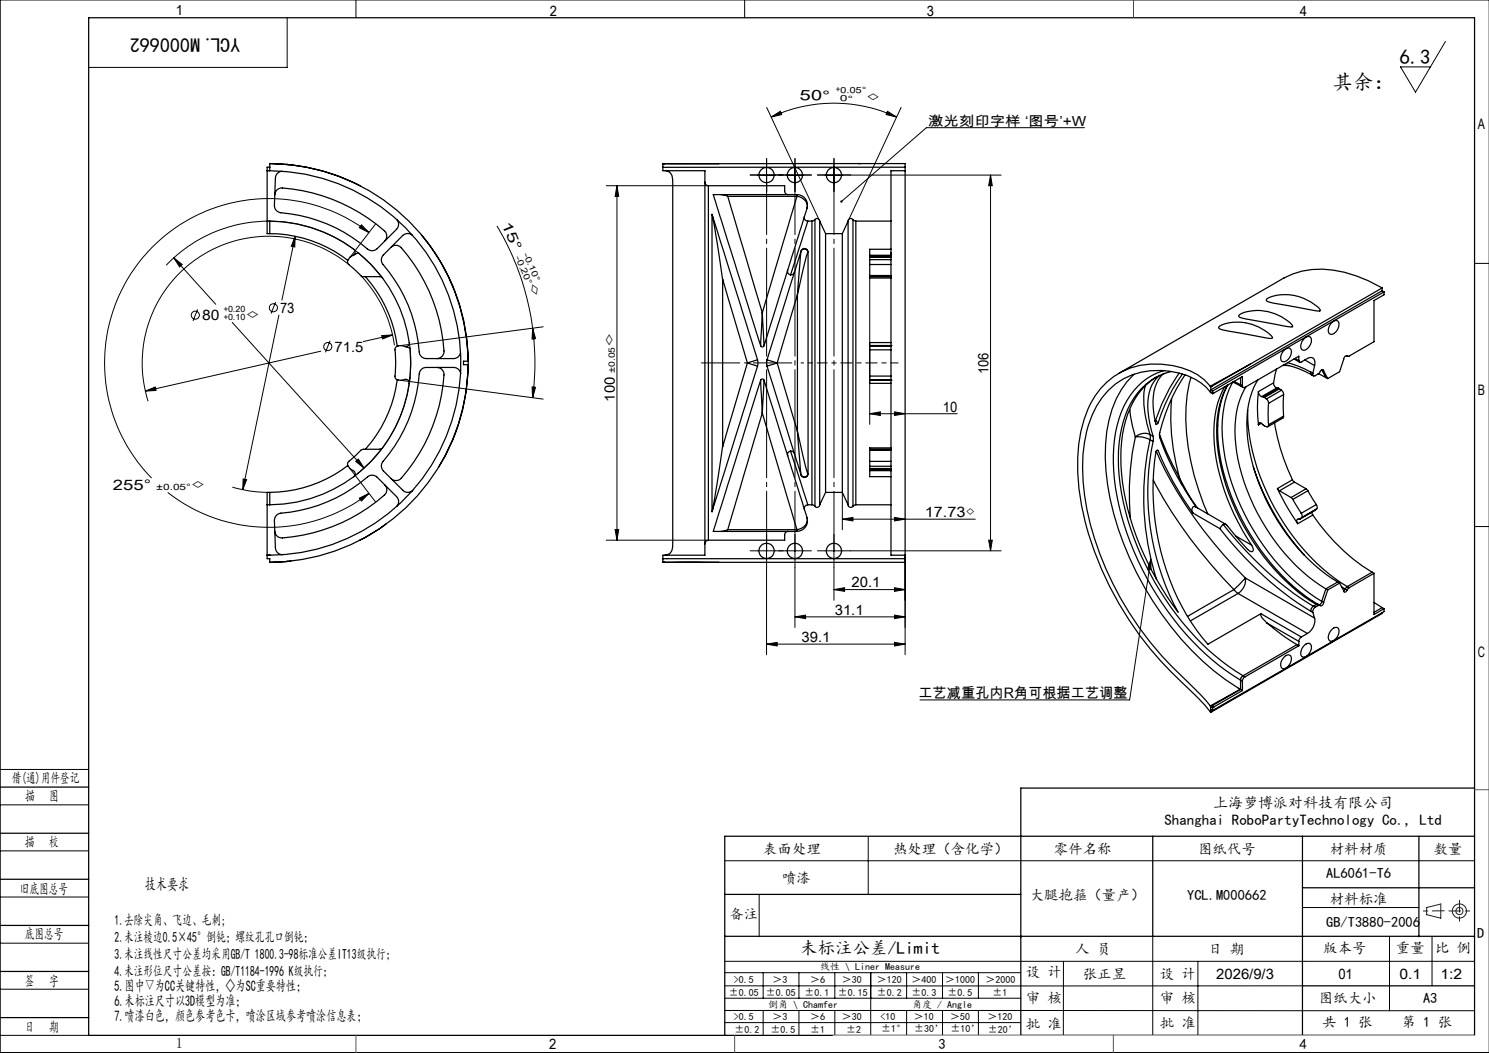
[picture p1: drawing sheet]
<svg xmlns="http://www.w3.org/2000/svg" width="420mm" height="297mm" viewBox="0 0 420 297" stroke-linecap="round" stroke-linejoin="round" font-family="sans-serif">
<g fill="none" stroke="#000" stroke-width=".28">
<path d="M100.4 0v5M210 0v5M420 0h-419.9v297h419.9M81 5v14h-56M407.7 11.7l-8.4 14.3-4.3-7.1h8.5M216.3 30.3l14.9 32.1M217.5 33l2.6-1.6 .4 .9zM217.5 33a41.9 41.9 0 0 1 35.4 0M250.3 31.4l2.6 1.6-3-.7zM254.2 30.3l-15 32.1M305.9 36h-44.6l-24 20.8M171 52.4h28.8"/>
<path d="M174 52.4l.5 3h-1zM174 52.4v100M213.7 49.4h5M216.2 46.9v5M221.7 49.4h5M224.2 46.9v5M232.7 49.4h5M235.2 46.9v5M239.9 49.4h42.5M279.4 49.4l.5 3h-1zM279.4 49.4v106M46.9 74.8a40 40 0 0 1 61 3.6"/>
<path d="M49 72.7l2.4 1.9-.7 .7zM49 72.7l11.9 13.1M83.3 66.6l-.2 3.1-.9-.2zM83.3 66.6l-3.8 18.1M98.4 74.6a35.8 35.8 0 0 0-42.7-1.8 35.8 35.8 0 0 0-13.9 40.4M101.7 77.7a35.6 35.6 0 0 1 9.6 19.7M102 63.4l2.1 2.2-2.7-1.4zM104.1 65.6a46.4 46.4 0 0 0-62.9 6.1 46.4 46.4 0 0 0 1.6 63.1M105.9 63.2l-7.2 9.4M140.2 63.7a75.4 75.4 0 0 1 10 28.9M245.3 78v41.7M415.9 74.3h4.1"/>
<path d="M55.7 87.3l-1.3 3.2M65.5 90.9l37.2 41.1M77.8 85.2l-1.4 3.2M78.7 88.9l-10.2 49.2M90.5 99.1l-49.5 11.2M93.1 96.1l-1.3 3.3M107.7 94.6l3-.1-2.8 1.1zM110.7 94.5l-8.2 1.8M115.4 96.6a39.8 39.8 0 0 1-15 37.3M150.2 92.6l.9 2.9-1 .1zM150.2 92.6a75.8 75.8 0 0 1 0 19.6M153.2 92.2l-40.1 5.3"/>
<path d="M41 110.3l2.8-1.2 .2 1zM113.1 107.3l40.1 5.3M150.1 109.1l1 .2-.9 2.9zM245.3 116.7l3-.5v1zM245.3 116.7h24.7M252.3 116.2l3 .5-3 .5zM47.3 138.9a46.3 46.3 0 0 0 56.8 .3M65.5 137.4l5.3 1.1 5.3 .4M68.6 135.1l1 .2-1.1 2.8zM98.7 132.1l7.2 9.4M100.3 130.1l.8-.6 1.6 2.5zM237.6 138.9v10.5"/>
<path d="M101.4 140.5l2.7-1.3-2.1 2.1zM171 152.4h28.8M173.5 149.4h1l-.5 3zM213.7 155.4h5M216.2 152.9v5M221.7 155.4h5M224.2 152.9v5M232.7 155.4h5M235.2 152.9v5M237.6 146.4l3-.5v1zM237.6 146.4h37.5M239.9 155.4h42.5"/>
<path d="M252.3 145.9l3 .5-3 .5zM255.3 156.6v28.1M278.9 152.4h1l-.5 3zM324.6 157.7l-6 39.7h-59.1M324.6 157.7l.1 3-1-.2zM415.9 148.5h4.1M216.2 160v24.7M224.2 174l3-.5v1zM224.2 160v17M224.2 174h31.1M235.2 166.3l3-.5v1zM235.2 160v9.3"/>
<path d="M235.2 166.3h20.1M252.3 165.8l3 .5-3 .5zM252.3 173.5l3 .5-3 .5zM216.2 181.7l3-.5v1zM216.2 181.7h39.1M252.3 181.2l3 .5-3 .5zM0 217h25M0 227h25M0 240h25M244.9 236v16.3M0 253h25M204.4 242.8h211.5"/>
<path d="M214.1 252.4v11.8M367.4 256h32.8M0 266h25M0 279h25M204.4 271.1h211.5M204.4 278.1h163M204.4 274.4h83.5M215.3 274.4v7.1M225.4 274.4v7.1M235.5 274.4v7.1M245.6 274.4v17.6M255.7 274.4v7.1"/>
<path d="M265.9 274.4v7.1M276 274.4v7.1M300 271.1l-.1 21M325.2 264.1v27.9M337.9 271.1v20.9M391.9 264.1v21M403.9 264.1v14M0 292h25M204.4 285l211.5 .1M204.4 288.4h83.5M204.5 281.5h83.5M215.3 285v7"/>
<path d="M225.4 285v7M235.5 285v7M255.7 285v7M265.9 285v7M276 285v7M287.9 292h128"/>
<circle cx="55.1" cy="88.9" r="1.14"/>
<circle cx="77.1" cy="86.8" r="1.14"/>
<circle cx="92.5" cy="97.7" r="1.13"/>
</g>
<g fill="none" stroke="#191924" stroke-width=".28">
<path d="M402.4 256l4-1v4l-4-1z"/>
<circle cx="411.7" cy="257" r="1"/>
<circle cx="411.7" cy="257" r="2"/>
</g>
<path d="M239.2 102.4h6.1" fill="none" stroke="#000" stroke-width=".28" stroke-dasharray="30.5 1.3 1.3 1.3" stroke-dashoffset="29.3"/>
<path d="M225.9 102.4h5.3" fill="none" stroke="#000" stroke-width=".28" stroke-dasharray="30.5 1.3 1.3 1.3" stroke-dashoffset="29.7"/>
<path d="M197.8 102.4h25.5" fill="none" stroke="#000" stroke-width=".28" stroke-dasharray="30.5 1.3 1.3 1.3" stroke-dashoffset="19.6"/>
<g fill="none" stroke="#000" stroke-width=".28" stroke-dasharray="30.5 1.3 1.3 1.3">
<path d="M213.7 49.4h-2.1M216.2 46.9v-2.2M216.2 51.9v2.1M218.7 49.4h2.2M221.7 49.4h-2.1M224.2 46.9v-2.2M224.2 51.9v2.1M226.7 49.4h2.2M232.7 49.4h-2.1M235.2 46.9v-2.2M235.2 51.9v2.1M237.7 49.4h2.2"/>
<path d="M231.2 102.4h1.7M239.2 102.4h-1.6M213.7 155.4h-2.1M216.2 152.9v-2.2M216.2 157.9v2.1M218.7 155.4h2.2M221.7 155.4h-2.1M224.2 152.9v-2.2M224.2 157.9v2.1M226.7 155.4h2.2M232.7 155.4h-2.1M235.2 152.9v-2.2"/>
<path d="M235.2 157.9v2.1M237.7 155.4h2.2"/>
</g>
<path d="M237.6 102.4h-4.7" fill="none" stroke="#000" stroke-width=".28" stroke-dasharray="30.5 1.3 1.3 1.3" stroke-dashoffset="30"/>
<path d="M245.3 102.4h8" fill="none" stroke="#000" stroke-width=".28" stroke-dasharray="30.5 1.3 1.3 1.3" stroke-dashoffset="28.4"/>
<path d="M216.2 49.4v106M224.2 49.4v106M235.2 49.4v106" fill="none" stroke="#000" stroke-width=".28" stroke-dasharray="30.5 1.3 1.3 1.3" stroke-dashoffset="13.7"/>
<g fill="none" stroke="#000" stroke-width=".35">
<path d="M25 5h390.9v287h-390.9zM75.4 48.2h.7M76.1 48.2v-2.1a56.2 56.2 0 0 1 55.9 55.8M76.1 48.2a54.2 54.2 0 0 1 53.9 54.5 54.2 54.2 0 0 1-54.6 53.9M76.1 47.2h-.7v18.7h.7M76.4 46.1l5.2 .4M77.5 55a1.99 1.99 0 0 1 2.2-2 48.2 48.2 0 0 1 29.2 12.7l.2 1.2-.6 1.1M79.6 48.3a2.06 2.06 0 0 0-1.9 1.9l-.3 7.8a2.06 2.06 0 0 0 1.8 2 42.9 42.9 0 0 1 24.8 10.4l1.1 .3 1-.3 5.8-5.7a2.01 2.01 0 0 0 .1-2.7M81 46.4h-.1a55.9 55.9 0 0 1 20.6 5.9l.1 .1M187 46.1v2.1h11.8v3.2M187 46.1h.1M187 46.1l.5 .1"/>
<path d="M187.1 46.1l.4 .1M187.1 46.1l15.6 .1M187.5 46.2h15.2M188 48.2a2.01 2.01 0 0 1 1.7 2.3l.1 101.2a6.1 6.1 0 0 1-.7 4.3l-.5 .3-1 .3M198.8 51.4a.97 .97 0 0 0 1 1M198.8 51.4v102M199.8 52.4h21.5v1.5a1.02 1.02 0 0 0 1 1M199.8 52.4v100M202.7 46.2l52.6-.1v2.1M203.4 54.9l1.9 .5M205.3 55.4l9.7 32.9M205.3 55.4h19.5"/>
<path d="M224.8 54.9a2.99 2.99 0 0 1 2.8 3.9M224.8 54.9h-23.6l13.4 42.6M224.8 55.4a2.89 2.89 0 0 1 2.8 3.4M224.8 55.4l-9.8 32.9M224.8 54.9v.5M227.6 58.8l-.7 2.3M242 46.1h.8M255.3 48.2v108.4M255.3 47.2h-68.3M255.3 48.2h-4v14.2M75.4 62.4h.7M76.1 62.4a39 39 0 0 1 24 8.3v.7l-.4 .6"/>
<path d="M76.1 65.9a36.2 36.2 0 0 1 22 7.5M76.1 62.4v3.5M98.7 72.6l2.3-1.3 3.5 3.2 3.4 3.9-.7-.4h-5.1l-2.8-2.7a1.58 1.58 0 0 1-1.2-1.9zM103 78a36.4 36.4 0 0 1 9 19.6M107.9 78.4a37.9 37.9 0 0 1 7.5 18.7l-.5 .6h-.7M110.3 69.8a1.97 1.97 0 0 1 2.9 .1 49.3 49.3 0 0 1 12 29.5l-.5 1.1-.7 .5-.7 .1M116.3 66.3a2.08 2.08 0 0 0-2.7 .1l-5.4 5.5a1.96 1.96 0 0 0-.1 2.7 43.9 43.9 0 0 1 10.3 25.4l.5 .6 1 .5h8.1l1.1-.4 .5-.5 .3-.7M118.9 66.2a55.2 55.2 0 0 1 13.1 35.7M200.9 60.7l2.9 18M203.8 78.7v47.3M203.8 78.7l7 23.7M222.2 76.2l-6.7 21.3"/>
<path d="M222.2 76.2v.8l.8 .5M224.1 76.8l-.3 .5-.8 .2M224.1 76.8l-7.7 24.7M226 70.9l-1.1 12.2M226.1 70.6a1.04 1.04 0 0 1 1-.3 1.04 1.04 0 0 1 .8 .8M226.9 61.1a.98 .98 0 0 0 1 1.3M226.9 61.1l-4.7 15.1M227.9 62.4l-4.9 15.1M227.9 62.4h1.1M227.9 71.1l-1 3.2-2 8.8M227.9 71.1v62.6M227.9 71.1a1.01 1.01 0 0 0-.8-1 1.01 1.01 0 0 0-1.1 .7l-1.9 6"/>
<path d="M229 62.4v80M229.9 61.9a.74 .74 0 0 1 .8-.2 .74 .74 0 0 1 .5 .7M229.9 61.9l-.9 .5M229.9 61.9v80.9M231.2 62.4v80M231.2 62.4l1.7 3.5M232.9 65.9v73M232.9 65.9h4.7M237.6 65.9v73M239.2 62.4v80M239.2 62.4l-1.6 3.5M240.6 61.9l.8 .5"/>
<path d="M240.6 61.9a.76 .76 0 0 0-.8-.2 .76 .76 0 0 0-.6 .7M240.6 61.9v80.9M241.4 62.4v80M241.4 62.4h9.9M245.3 73.2v1.4M245.3 74.6v3.1M245.3 72.3v.3M245.3 77.7v.3M245.3 78v.4h6M245.3 78h6M245.3 73.2h6M245.3 74.6h6"/>
<path d="M245.3 72v.3M245.3 72.6v.6M245.3 72.6h6M245.3 77.7h6M245.3 72.3h6M251.3 78.4v18.2M251.3 62.4v7.9M251.3 73.2v1.4M251.3 74.6v3.1M251.3 72.3v.3M251.3 70.3h-6v1.7M251.3 70.3v1.7h-6"/>
<path d="M251.3 77.7v.3M251.3 78v.4M251.3 71.3v1M251.3 72.6v.6M362.1 78.5a22.4 22.4 0 0 1 17.1-1.7l3.4 1 3.3 1.4 4 2M362.2 78.4l-46.6 26.9M111.6 98l.5-.4 1.2-.1 2.3 .7 .3 4.2-.5 5.7a.96 .96 0 0 0-1.2-1.1l-.8 .3-1.1-.1a.97 .97 0 0 1-.9-1.1 34.1 34.1 0 0 0 0-7.6zM214.6 97.5a.5 .5 0 0 0 .4 .4 .5 .5 0 0 0 .5-.4M215 88.3l-.4 9.2M215 88.3l.5 9.2M224.9 83.1v38.5M224.9 83.1l-5.7 19.3"/>
<path d="M245.3 97.6v1.1M245.3 98.7v7.4M245.3 97.5h.1M245.3 97.5h6M245.3 97.5v.1M245.3 97.6h6M245.3 98.7h6M251.3 97.6v1.1M251.3 98.7v7.4M251.3 97.5h.1M251.3 96.6h-6v.9M251.3 96.6v.9"/>
<path d="M251.3 97.5v.1M343.9 92.1a12.5 12.5 0 0 1 15 3l-.1 .3-.6 .1-9.8-1.8a11.6 11.6 0 0 1-4.5-1.1l-.2-.2zM349.4 89a9.9 9.9 0 0 1 8.3-1.1 11.6 11.6 0 0 1 6.9 4.1l-.3 .2-1.9-.2-10.9-2a2.74 2.74 0 0 1-2.1-.8zM357.3 84.3a12.7 12.7 0 0 1 15.1 3l-.2 .4-1.3-.1-10.4-1.9a5.8 5.8 0 0 1-3.3-.9zM361.9 99.1l.4-.4a1.1 1.1 0 0 1 1.6-.4 1.1 1.1 0 0 1 .3 1.6 2.1 2.1 0 0 1-2.7 1.9l-.2-.3a2.64 2.64 0 0 1 .6-2.4zM368 95.4a1.11 1.11 0 0 1 1.5-.4 1.11 1.11 0 0 1 .4 1.6l-.9 1.5a1.11 1.11 0 0 1-1.4 .7 1.11 1.11 0 0 1-.7-1.5l.4-1zM375.4 91.3a1.33 1.33 0 0 1 2.1-.5 2.69 2.69 0 0 1-2.3 3.5 1.69 1.69 0 0 1-.1-2.5zM389.9 81.2l-37.2 21.5M389.9 82l-48.4 28 .6 .3M389.9 81.2v.8M389.9 82l.5 .3M390.4 82.3v.8l-2.8 1.7v11.6l-7.1 4h-.5"/>
<path d="M390.4 82.3l-48.3 28M112 107.1a36.3 36.3 0 0 1-9 19.6M115.4 108.1a36.1 36.1 0 0 1-7.8 18.5l-.5 .1M123.3 103.6a1.99 1.99 0 0 1 1.9 2.2 47.9 47.9 0 0 1-12.6 29.6l-1.2 .1-1.1-.5M129.9 105.4a1.94 1.94 0 0 0-1.9-1.8h-7.8a1.99 1.99 0 0 0-1.9 1.9 44 44 0 0 1-10.6 25.3l-.1 1.1 .6 1 5.4 5.4a1.96 1.96 0 0 0 2.8 0M132 102.9a54.6 54.6 0 0 1-4.2 20.9l-2.4 5.1-1.7 2.9M132 101.9h-1.3v1h1.3a56.2 56.2 0 0 1-55.9 55.7v-1h-.7v-18.7h.7M132 101.9v1M210.8 102.4l-7 23.6M210.8 102.4l2.9 .9M213.7 101.5l-12.9-41.1v84l12.9-41.1M213.7 101.5l.1 1-.1 .8"/>
<path d="M213.7 101.5l-2.9 .9M214.6 107.2a.5 .5 0 0 1 .4-.3 .5 .5 0 0 1 .5 .3M214.6 107.2l-13.4 42.7h21.1M214.6 107.2l.4 9.3M215 116.5l-9.7 32.9M215 116.5l9.8 32.9M215.5 107.2l6.7 21.3M215.5 107.2l-.5 9.3M216.4 101.5l-.2 .8 .2 1M216.4 103.3l7.7 24.6M216.4 101.5l2.8 .9M219.2 102.4l-2.8 .9"/>
<path d="M219.2 102.4l5.7 19.2M245.3 106.1v1.1M245.3 107.3h.1M245.3 107.3v.8h6M245.3 107.3h6M245.3 107.2v.1M245.3 106.1h6M245.3 107.2h6M251.3 108.1v18.2M251.3 106.1v1.1M251.3 107.3h.1M251.3 107.3v.8"/>
<path d="M251.3 107.2v.1M318.7 115.5l.7 4.6 .9 3.2M319.9 105.5a25.3 25.3 0 0 0-7.7 16.3 64.7 64.7 0 0 0 4.7 31.4 87.3 87.3 0 0 0 28.7 38.5l4.2 2.7M323 108.9a25.8 25.8 0 0 0 1.4 13.7M325.9 118.7h.1M325.9 118.7l.8 .5M325.9 118.7v.1M326.1 106.4a21.3 21.3 0 0 0-9.1 14.2 55.7 55.7 0 0 0 3.4 30.4 86.7 86.7 0 0 0 11.9 21.6 71 71 0 0 1-7-48.1M327.1 105.9a9.5 9.5 0 0 0-3.3 7.4l.2 4.5 1.3 5.3M328.1 105.5a11.1 11.1 0 0 0-2.8 9.1l.7 5a.43 .43 0 0 0 .5 0 .43 .43 0 0 0 .2-.4M328.3 104.5a19.2 19.2 0 0 0-12.6 13.5 49.5 49.5 0 0 0 .6 27.3 82.8 82.8 0 0 0 29.7 44l3.9 2.5M328.6 105.3a18.9 18.9 0 0 0-11.8 13.7 50.1 50.1 0 0 0 1.3 27.6 82.3 82.3 0 0 0 26.6 40l5.9 4"/>
<path d="M330.4 104.8l-1.9 .5M330.5 112.5a61 61 0 0 0 2.1 22.1M332.6 105.2a47.6 47.6 0 0 0-6.7 13.5M333.5 105.5l-.1 .1a47.6 47.6 0 0 0-6.7 13.6M334.3 105.7a49.1 49.1 0 0 0-7.3 17 74 74 0 0 0 10.4 20.4M336 106.4a51.5 51.5 0 0 0 .8 27.7l2.7 8.2 1.2 2.7M341.4 108.9a18.5 18.5 0 0 0-13.8-6.2 20.4 20.4 0 0 0-20.6 12.5 43.5 43.5 0 0 0-2.7 22.7 80.8 80.8 0 0 0 2.6 12.3 96.5 96.5 0 0 0 28.8 44.5l4.1 4.1 1.7 2.1M341.4 108.9l.1 .2M341.5 110.7l-.1-.1a16.3 16.3 0 0 0-11.5-5.9 19.6 19.6 0 0 0-21.9 12.5 42 42 0 0 0-2.1 22.6 90.2 90.2 0 0 0 29.2 52.6l3.7 3.7 2.6 3M341.5 109.1v1.6M341.5 110.7l.6 .4M341.9 108.9h-.5"/>
<path d="M341.9 108.9l-.4 .2M342.1 110.3v.8M345.5 109a27.1 27.1 0 0 0-3 16.2 61.1 61.1 0 0 0 10.6 28.6M346.3 108.5a28.5 28.5 0 0 0-2.9 17.3 64.1 64.1 0 0 0 26.1 43.6l1.8 1.1M346.4 108.6a24.7 24.7 0 0 0-2.9 11.6M348.1 107.6l1.8 .9M349.9 108.5l.2 .5M349.9 106.5v2M349.9 108.5l.5 .3M350.4 106.3h.1M350.4 106.3l-8.3 4.8M350.4 106.3v2.5"/>
<path d="M350.7 109.3l-2.9-1.5a29.2 29.2 0 0 0-2.6 19.3 64.4 64.4 0 0 0 25.9 41.4l1.7 1.1M351.5 109.1a25 25 0 0 0-2.9 16.4 58.3 58.3 0 0 0 23.7 39.5l1.7 1.1M351.9 115.7a59.7 59.7 0 0 0 13 35.9 54.2 54.2 0 0 0 15.1 13.8M352.7 102.7l-11.3 6.2M352.7 102.7l-10.8 6.2M354.8 107.1a25.3 25.3 0 0 0-2.9 16.4 58.7 58.7 0 0 0 23.7 39.6l1.7 1M355 110.5a39.1 39.1 0 0 0 0 9.3M355 110.5a1.43 1.43 0 0 0 .9 1.4M355.8 119.4l-.8 .4M355.9 111.9l.4 .1M356.3 112l.4 .1M356.7 112.1l.5 .4"/>
<path d="M357.2 112.5l.5 .6 .1 .7M357.8 119.8a.43 .43 0 0 1-.1 .5 .43 .43 0 0 1-.5 0l-1.3-.8a.49 .49 0 0 0-.6-.3 .49 .49 0 0 0-.3 .6M357.8 113.8l-.1 2.9 .1 3.1M359.2 108a1.52 1.52 0 0 0 1 1.4M359.2 108l-4.2 2.5M359.5 119.3a56.7 56.7 0 0 0 5.1 16M360.1 104.1l-.9 3.9M360.1 109.4l.5 .1M360.2 109.4l-4.3 2.5M360.6 109.5l.3 .2M360.6 109.5l-4.3 2.5M360.9 109.7l-4.2 2.4"/>
<path d="M360.9 109.7l.6 .4M361.5 110.1l.4 .5 .2 .7M361.5 110.1l-4.3 2.4M361.8 103.1h1.8M362.1 111.3v6.1M362.1 117.4l-.2 .5-4.3 2.5M362.1 111.3l-4.3 2.5M362.1 117.4l-4.3 2.4M362.2 102.9a23.2 23.2 0 0 1 7.8 2.8M363.2 102.3a27.4 27.4 0 0 1 6.6 2.7M365 101.2l1.6 1M365.3 101.1l1.1 .6"/>
<path d="M366.4 101.7a.42 .42 0 0 0 .2 .5 .42 .42 0 0 0 .5-.1 3.5 3.5 0 0 1 3.1-1.2 1.71 1.71 0 0 1 .6 2.2M366.4 101.7v-1.2l-15.2 8.8a.44 .44 0 0 1-.5 0 .44 .44 0 0 1-.3-.5M368.1 101.5l2.7 1.6M369.8 105l.2 .7M369.8 105l.5 .3M370 105.7l.5 .3M370.8 103.1l-.5 2.2M371.9 105.4l2.1 1.1M373.3 104.6a.49 .49 0 0 0-.5-.4 .49 .49 0 0 0-.4 .6l-.4 .6-1 .6a.48 .48 0 0 1-.6-.1 .48 .48 0 0 1-.1-.6M373.3 104.6l1.2 2.2M373.3 104.6l-.5-.3 1.2 2.2M374 106.5l.5 .3"/>
<path d="M379.8 100.4l.2 .1M379.9 100.4h.1M380 100.4a.79 .79 0 0 0-1 .9l-1.1 3.5-3.4 2M76.1 138.9v3.5M98.1 131.3a36.6 36.6 0 0 1-22 7.6M98.4 130.1l3.7-3.3 5.5-.1-3.1 3.6-4.7 4.1a1.01 1.01 0 0 0-.1-1.7l-.8-.3-.7-.9a1.04 1.04 0 0 1 .2-1.4zM99.8 134.4a40.1 40.1 0 0 1-23.7 8M108.5 136.7a1.97 1.97 0 0 1-.1 3 49.1 49.1 0 0 1-29.1 12l-1.1-.5-.5-.6-.2-.8M203.8 126l-2.9 18.1M222.2 128.5l4.7 15.2M223 127.2l4.9 15.2M223 127.2l.6 .1 .5 .6"/>
<path d="M223 127.2l-.8 .5v.8M224.1 127.9l1.9 6.1a1.01 1.01 0 0 0 1.1 .7 1.01 1.01 0 0 0 .8-1M224.9 121.6l1.1 12.3M224.9 121.6l2 8.9 1 3.2M227.9 133.7a1.03 1.03 0 0 1-.8 .8 1.03 1.03 0 0 1-1.1-.4M232.9 138.9h4.7M232.9 138.9l-1.7 3.5M237.6 138.9l1.6 3.5M245.3 130.1v1.4M245.3 127v3.1M245.3 132.1v.3M245.3 132.7v1.7h6"/>
<path d="M245.3 126.7v.3M245.3 126.7h6M245.3 130.1h6M245.3 131.5h6M245.3 132.1h6M245.3 131.5v.6M245.3 132.4v.3M245.3 127h6M245.3 132.4h6M245.3 132.7h6M251.3 134.4v8M251.3 130.1v1.4"/>
<path d="M251.3 127v3.1M251.3 132.1v.3M251.3 132.7v1.7M251.3 126.7v.3M251.3 126.3h-6v.4M251.3 126.3v.4M251.3 131.5v.6M251.3 132.4v.3M320.3 123.3a6.6 6.6 0 0 1 4.1 .7M320.3 123.3a75.1 75.1 0 0 0-1.5 22.8M324.4 122.6a3.7 3.7 0 0 0-4.1 .7M324.4 122.6v1.4"/>
<path d="M324.4 124a75.3 75.3 0 0 0 1.8 39.4M324.4 122.6l.9 .5M324.4 124l.9 .5M325.3 123.1v1.4M325.3 135.5a131.1 131.1 0 0 0 22.8 30.8M326.1 127.2a117.1 117.1 0 0 0 25.2 35.8M326.5 127l.2 .1M326.7 127.1a85.5 85.5 0 0 0 9.8 17.6M326.7 127.1a.39 .39 0 0 0-.5-.1 .39 .39 0 0 0-.2 .5 69.5 69.5 0 0 0 13.1 52.3l1.6 1.9 15-8.6M327.1 122.5a77.4 77.4 0 0 0 5.5 12.1M332.6 134.6l.2 .4a51 51 0 0 0 5 8.3M332.6 134.6l.8 2.1"/>
<path d="M343.5 120.1a59.7 59.7 0 0 0 11.9 34.8 55.8 55.8 0 0 0 14.8 14.6M353.5 131.7a69.7 69.7 0 0 0 14.4 24.9M360.3 137.8a66.9 66.9 0 0 0 5.7 9.9M360.3 137.8l.6 .6M360.9 138.4l3.3 1.9M364.6 135.3l.5 .7-4.2 2.4M364.6 135.3l-4.3 2.5M365.1 136l3.3 1.9M368.4 137.9l.5 .5M368.4 137.9l-4.2 2.4M368.9 138.4l2.4 3.9M368.9 138.4l-4.2 2.5"/>
<path d="M75.4 142.4h.7M80.9 158.4h.1M82.1 158.3l-5.7 .3M108.9 147.8l-1.8 1.3-5.6 3.3M112 142.8a2.01 2.01 0 0 0-.1-2.7l-5.5-5.5a1.96 1.96 0 0 0-2.7-.1 43.1 43.1 0 0 1-24.8 10.3l-1 .6-.5 1 .3 8.1a1.98 1.98 0 0 0 2 2M187 157.6h68.3M187 158.6h.1M187 158.6h.5M187.1 158.6h.4M187.1 158.6h15.6M187.5 158.6h15.2M198.8 153.4v3.2h-11.8v2"/>
<path d="M199.8 152.4a1.02 1.02 0 0 0-1 1M205.3 149.4l-1.9 .5M205.3 149.4h19.5M222.3 149.9a.96 .96 0 0 0-1 1v1.5h-21.5M222.3 149.9h2.5M224.8 149.4v.5M226.9 143.7l.7 2.3M227.6 146a3 3 0 0 1-2.8 3.9M227.6 146a2.94 2.94 0 0 1-2.8 3.4M227.9 142.4a1.01 1.01 0 0 0-1 1.3M227.9 142.4h1.1M229 142.4l.9 .4"/>
<path d="M231.2 142.4a.74 .74 0 0 1-.5 .7 .74 .74 0 0 1-.8-.3M239.2 142.4a.76 .76 0 0 0 .6 .7 .76 .76 0 0 0 .8-.3M241.4 142.4l-.8 .4M241.4 142.4h9.9M251.3 142.4v14.2h4M255.3 156.6v2h-52.6M336.5 144.7l7.6 4.4M337.2 143l-.3-.1a1.11 1.11 0 0 0-.4 1.8M337.2 142.9l8.6 5M344.1 149.1a95.9 95.9 0 0 0 25.7 23.3M345 147.9a95.5 95.5 0 0 0 25.5 23.1M345 147.9h.1a.83 .83 0 0 1 1.1 .4l5.7 6.7a1.31 1.31 0 0 0 1.3 .6l.2-.2a1.52 1.52 0 0 0-.3-1.6"/>
<path d="M345 147.9l-.9 1.2M348.6 151.2l4.5 2.6M364.2 140.3l.5 .6M364.7 140.9l2.3 3.9M366.8 146.3l-.7 .1a.75 .75 0 0 0-.1 1.3M367 144.8l.3 .6-.1 .6M367.2 146l-.4 .3M370 144.5l.3 .8M370.3 145.3a55.2 55.2 0 0 0 16.7 16.1M370.3 145.3l-4.3 2.4M371.1 143.8l-4.4 2.5M371.1 143.8l-4.3 2.5"/>
<path d="M371.3 142.3l.2 .7-.1 .5M371.3 142.3l-4.3 2.5M371.4 143.5l-4.2 2.5M371.4 143.5l-.3 .3M348.1 166.3l1.1 1.1M348.1 166.3l-13.1 7.5M349.2 167.4l19.6 11.3M349.2 167.4l-13.4 7.7M351.3 163l-3.2 3.3M351.3 163a4.4 4.4 0 0 1-2.1 4.4M351.3 163l19.5 11.3M355.7 173.1l-.1 .3a4.4 4.4 0 0 0 1.8 2.4"/>
<path d="M355.7 173.1l11.4 6.6M357.4 175.8a56.4 56.4 0 0 0 8.4 6M357.4 175.8l9 5.1M367.1 179.7l-.6 .7-.1 .5M368.8 178.7l-1.7 1M369.8 172.4l.5 .4M370.2 169.5l1.6 1M370.3 172.8l.5 1.5M370.5 171l-.6 .7-.1 .7M370.5 171l.5 .3M370.8 174.3a4.2 4.2 0 0 1-2 4.4M371 171.3a1.51 1.51 0 0 0-.7 1.5"/>
<path d="M371.3 170.5l-.8 .5M371.3 170.5l.5 .3M371.8 170.5h-.5M371.8 170.5l.5 .3M371.8 170.8l-.8 .5M372.8 169.6l-.2 .7-.6 .3M372.8 169.6l.5 .3M373.3 169.9a.75 .75 0 0 1-.3 .9 .75 .75 0 0 1-.9-.1l-.3 .1M374 166.1l-1.2 3.5M374 166.1l.5 .3M374.5 166.4l-1.2 3.5M375.8 177.4a1.03 1.03 0 0 1 1.2-.4 1.03 1.03 0 0 1 .7 1.1 2.65 2.65 0 0 1-2.5 2.7 2.26 2.26 0 0 1 .6-3.4z"/>
<path d="M377.3 164.1l-3.3 2M377.3 164.1l.6 .4M377.9 164.5l-3.4 1.9M377.9 164.5l1.1 2.1M378.4 165.5l1 .7M379.4 166.2l-.3 .4M379.4 166.2l.6 .2M380 166.4l-.6 .6-.4-.4M380 165.4l-.6 .8M380 165.4l.5 .4M380.5 165.8l-.5 .6M387 161.4l-7 4"/>
<path d="M387 161.4l.6 .3M387.6 161.7v11.6l2.8-1.6M387.6 169.9l2.3 1.5M387.6 161.7l-7.1 4.1M389.9 172.8v.2l-48.4 27.9M389.9 171.4l.5 .3M389.9 171.4l-2.3 1.3M390.4 171.7v.8l-48.3 27.9M341.4 199.1l.1 .2M341.5 199.3v1.6M341.5 199.3l.6 .3M341.9 199l-.5 .1"/>
<path d="M341.9 199l.6 .4M341.9 199l-.4 .3M342.1 199.6v.8M342.5 199.4l-.4 .2M349.8 194.4l-8.4 4.7M349.8 194.4h.1M349.9 191.8v2.6M349.9 194.4l-8 4.6M349.9 194.4l.5 .4M349.9 191.8l.5 .3M350.4 192.1v2.7M350.4 194.8l-7.9 4.6"/>
<path d="M350.6 190.6l-.5 .6-.2 .6M350.6 190.6l.6 .3M351.2 190.9l-.6 .7-.2 .5M362.3 185.2a1.1 1.1 0 0 1 1.6-.4 1.1 1.1 0 0 1 .3 1.6l-.8 1.5a1.14 1.14 0 0 1-1 .7 1.14 1.14 0 0 1-1.1-.5 2.93 2.93 0 0 1 1-2.9zM365.8 181.8l-15.2 8.8M365.8 181.8l.6 .3M366.4 180.9v1.2M366.4 182.1l-15.2 8.8M368 181.9a1.12 1.12 0 0 1 1.6-.3 1.12 1.12 0 0 1 .3 1.6l-.5 1a1.62 1.62 0 0 1-2.2 .9 2.6 2.6 0 0 1 .8-3.2zM341.5 200.1l.6 .3M0 222h25M0 235h25"/>
<path d="M325.2 235.9v28.2M367.4 235.9v56.1M400.2 235.9v28.3M415.9 235.9h-211.5v56.1M415.9 222.3h-128v69.7M0 248h25M204.4 252.3h83.5M367.4 250.4h48.5M0 261h25M0 274h25M204.4 264.1h211.5M367.4 278.1h48.5"/>
<path d="M0 287h25"/>
<circle cx="216.2" cy="49.4" r="2.15"/>
<circle cx="224.2" cy="49.4" r="2.16"/>
<circle cx="235.2" cy="49.4" r="2.15"/>
<circle cx="216.2" cy="155.4" r="2.15"/>
<circle cx="224.2" cy="155.4" r="2.16"/>
<circle cx="235.2" cy="155.4" r="2.15"/>
</g>
<path d="M407.4 256.9l-5.9 .1M408.7 256.9h6M411.7 253.9v6" fill="none" stroke="#191924" stroke-width=".28" stroke-dasharray="6.3 1.3 1.3 1.3" stroke-dashoffset="3"/>
<path d="M235 292h180.9" fill="none" stroke="#c0c0c0" stroke-width=".28"/>
<path d="M319.7 0v5M415.9 222.7h4.1M100.4 292v5M207.2 292v5M314 292v5" fill="none" stroke="#00f" stroke-width=".28"/>
<path d="M406.4 255h.1" fill="none" stroke="#0ff" stroke-width=".28"/>
<g fill="#000">
<path d="M250.3 31.4l2.6 1.6-3-.7zM217.5 33l2.6-1.6 .4 .9z"/>
<path d="M80.7 46.4a.17 .17 0 0 1 .3 0 .17 .17 0 0 1-.3 0zM75.2 48.2a.17 .17 0 0 1 .3 0 .17 .17 0 0 1-.3 0zM75.9 156.6a.2 .2 0 0 1 .4 0 .2 .2 0 0 1-.4 0zM75.2 156.6a.17 .17 0 0 1 .3 0 .17 .17 0 0 1-.3 0z"/>
<path d="M174 52.4l.5 3h-1zM173.5 149.4h1l-.5 3z"/>
<path d="M237.2 56.5l-.2 .5 .3-.2-.2 .3a.33 .33 0 0 0 .5 0 .33 .33 0 0 0 0-.5 .33 .33 0 0 0-.4-.1zM324.6 157.7l.1 3-1-.2z"/>
<path d="M150.1 109.1l1 .2-.9 2.9zM150.2 92.6l.9 2.9-1 .1z"/>
<path d="M68.6 135.1l-.1 3 1.1-2.8zM83.3 66.6l-1.1 2.9 .9 .2zM100.3 130.1l2.4 1.9-1.6-2.5zM49 72.7l1.7 2.6 .7-.7zM41 110.3l3-.2-.2-1zM107.7 94.6l.2 1 2.8-1.1zM101.4 140.5l2.7-1.3-2.1 2.1zM102 63.4l2.1 2.2-2.7-1.4z"/>
<path d="M278.9 152.4h1l-.5 3zM279.4 49.4l.5 3h-1z"/>
<path d="M252.3 165.8l3 .5-3 .5zM235.2 166.3l3-.5v1zM252.3 173.5l3 .5-3 .5zM224.2 174l3-.5v1z"/>
<path d="M216.2 181.7l3-.5v1zM252.3 181.2l3 .5-3 .5zM237.6 146.4l3-.5v1zM252.3 145.9l3 .5-3 .5zM245.3 116.7l3-.5v1zM252.3 116.2l3 .5-3 .5z"/>
</g>
<g font-size="5.8">
<text x="394.8" y="18">6.3</text>
<text x="375.9" y="25.2">其余：</text>
</g>
<text font-size="5.6" x="67.7" y="10.6" transform="rotate(-180 67.7 10.6)">YCL.M000662</text>
<text font-size="4.9" x="225.7" y="269">未标注公差/Limit</text>
<text font-size="4.7" x="40.9" y="250.9">技术要求</text>
<g font-size="4.2">
<text x="342.2" y="227.9">上海萝博派对科技有限公司</text>
<text x="328.5" y="232.8">Shanghai RoboPartyTechnology Co., Ltd</text>
<text x="32.3" y="279.5">5.图中▽为CC关键特性，◇为SC重要特性；</text>
<text x="32.3" y="283.7">6.未标注尺寸以3D模型为准；</text>
<text x="32.3" y="288">7.喷漆白色，颜色参考色卡，喷涂区域参考喷涂信息表；</text>
</g>
<g font-size="4.1">
<text x="49.6" y="4.3">1</text>
<text x="155.1" y="4.6">2</text>
<text x="261.4" y="4.6">3</text>
<text x="366.6" y="4.6">4</text>
<text x="225.5" y="28.1" transform="rotate(2 225.5 28.1)">5 0 °</text>
<text x="244.2" y="28.8" transform="rotate(2 244.2 28.8)">◇</text>
<text x="416.9" y="36.3">A</text>
<text x="141.4" y="63" transform="rotate(68 141.4 63)">1 5 °</text>
<text x="148.6" y="80.4" transform="rotate(68 148.6 80.4)">◇</text>
<text x="79" y="88.3">73</text>
<text x="57" y="90.3">80</text>
<text x="69.2" y="90.3">◇</text>
<text x="94.4" y="99.2">71.5</text>
<text x="173.5" y="97.8" transform="rotate(-90 173.5 97.8)">◇</text>
<text x="278.8" y="105.5" transform="rotate(-90 278.8 105.5)">106</text>
<text x="173.5" y="113.3" transform="rotate(-90 173.5 113.3)">100</text>
<text x="416.9" y="111.3">B</text>
<text x="265.9" y="116.1">10</text>
<text x="31.9" y="138.3">255°</text>
<text x="53.9" y="138.3">◇</text>
<text x="260.9" y="145.8">17.73◇</text>
<text x="240.2" y="165.7">20.1</text>
<text x="235.5" y="173.4">31.1</text>
<text x="226.1" y="181.1">39.1</text>
<text x="416.9" y="185.3">C</text>
<text x="259" y="196.8">工艺减重孔内R角可根据工艺调整</text>
<text x="3.3" y="220.9">借(通)用件登记</text>
<text x="7.1" y="226">描</text>
<text x="13.9" y="226">图</text>
<text x="7" y="238.9">描</text>
<text x="13.8" y="238.9">校</text>
<text x="215.3" y="240.8">表面处理</text>
<text x="251.9" y="240.8">热处理（含化学）</text>
<text x="297.3" y="240.8">零件名称</text>
<text x="337.9" y="240.8">图纸代号</text>
<text x="375.1" y="240.8">材料材质</text>
<text x="404.4" y="240.8">数量</text>
<text x="220.6" y="249">喷漆</text>
<text x="374.1" y="247.7">AL6061-T6</text>
<text x="5.6" y="252">旧底图总号</text>
<text x="290.5" y="253.7">大腿抱箍（量产）</text>
<text x="334.9" y="253.7">YCL.M000662</text>
<text x="375.1" y="254.9">材料标准</text>
<text x="32.3" y="261">1.去除尖角、飞边、毛刺;</text>
<text x="205.7" y="259.3">备注</text>
<text x="374.1" y="261.4">GB/T3880-2006</text>
<text x="7" y="265">底图总号</text>
<text x="32.3" y="265.8">2.未注棱边0.5×45°倒钝；螺纹孔孔口倒钝；</text>
<text x="303.3" y="269">人 员</text>
<text x="340.8" y="269">日 期</text>
<text x="373.2" y="268.7">版本号</text>
<text x="393.7" y="268.7">重量</text>
<text x="404.8" y="268.7">比 例</text>
<text x="416.7" y="264.6">D</text>
<text x="32.3" y="270.5">3.未注线性尺寸公差均采用GB/T 1800.3-98标准公差IT13级执行；</text>
<text x="32.3" y="275.3">4.未注形位尺寸公差按：GB/T1184-1996 K级执行；</text>
<text x="289.3" y="275.5">设 计</text>
<text x="7" y="278">签</text>
<text x="13.8" y="278">字</text>
<text x="305.4" y="276">张正昱</text>
<text x="327.2" y="276">设 计</text>
<text x="343.1" y="276">2026/9/3</text>
<text x="377.5" y="276">01</text>
<text x="394.8" y="276">0.1</text>
<text x="406.3" y="276">1:2</text>
<text x="289.3" y="283">审 核</text>
<text x="327.2" y="282.9">审 核</text>
<text x="372" y="283">图纸大小</text>
<text x="401.4" y="283">A3</text>
<text x="7" y="291">日</text>
<text x="13.8" y="291">期</text>
<text x="289.3" y="290.1">批 准</text>
<text x="327.2" y="290">批 准</text>
<text x="373" y="289.8">共 1 张</text>
<text x="395.4" y="289.8">第 1 张</text>
<text x="49.6" y="295.6">1</text>
<text x="154.9" y="296">2</text>
<text x="264.7" y="296">3</text>
<text x="366.6" y="296">4</text>
</g>
<text font-size="3.9" x="261.8" y="35.4">激光刻印字样 ‘图号’+W</text>
<g font-size="2.8">
<text x="231.3" y="273.6">线性 \ Liner Measure</text>
<text x="205.6" y="280.8">±0.05</text>
<text x="207" y="277.2">&gt;0.5</text>
<text x="216" y="280.8">±0.05</text>
<text x="217.9" y="277.2">＞3</text>
<text x="227" y="280.8">±0.1</text>
<text x="228.5" y="277.2">＞6</text>
<text x="236.3" y="280.8">±0.15</text>
<text x="237.5" y="277.2">＞30</text>
<text x="247.4" y="277.2">＞120</text>
<text x="247.4" y="280.8">±0.2</text>
<text x="257.1" y="277.2">＞400</text>
<text x="257.1" y="280.8">±0.3</text>
<text x="266.6" y="277.2">＞1000</text>
<text x="267.3" y="280.8">±0.5</text>
<text x="278" y="277.2">＞2000</text>
<text x="279.9" y="280.8">±1</text>
<text x="207" y="287.8">&gt;0.5</text>
<text x="216.6" y="284.3">倒角 \ Chamfer</text>
<text x="217.9" y="287.8">＞3</text>
<text x="228.5" y="287.8">＞6</text>
<text x="237.5" y="287.8">＞30</text>
<text x="248.4" y="287.8">&lt;10</text>
<text x="257.3" y="284.3">角度 / Angle</text>
<text x="257.8" y="287.8">＞10</text>
<text x="268" y="287.8">＞50</text>
<text x="278.5" y="287.8">＞120</text>
<text x="207.1" y="291.3">±0.2</text>
<text x="217.3" y="291.3">±0.5</text>
<text x="228.5" y="291.3">±1</text>
<text x="238.7" y="291.3">±2</text>
<text x="248.6" y="291.1">±1°</text>
<text x="257.8" y="291.1">±30’</text>
<text x="268.1" y="291.1">±10’</text>
<text x="278.6" y="291.2">±20’</text>
</g>
<g font-size="2.4">
<text x="235.8" y="26.1" transform="rotate(2 235.8 26.1)">+0.05°</text>
<text x="236.9" y="28.6" transform="rotate(2 236.9 28.6)">0 °</text>
<text x="147.6" y="71.5" transform="rotate(68 147.6 71.5)">-0.10°</text>
<text x="145.3" y="72.5" transform="rotate(68 145.3 72.5)">-0.20°</text>
<text x="63.1" y="87.9">+0.20</text>
<text x="63.1" y="90.3">+0.10</text>
<text x="173.5" y="105.2" transform="rotate(-90 173.5 105.2)">±0.05</text>
<text x="44.1" y="138.3">±0.05°</text>
</g>
</svg>
